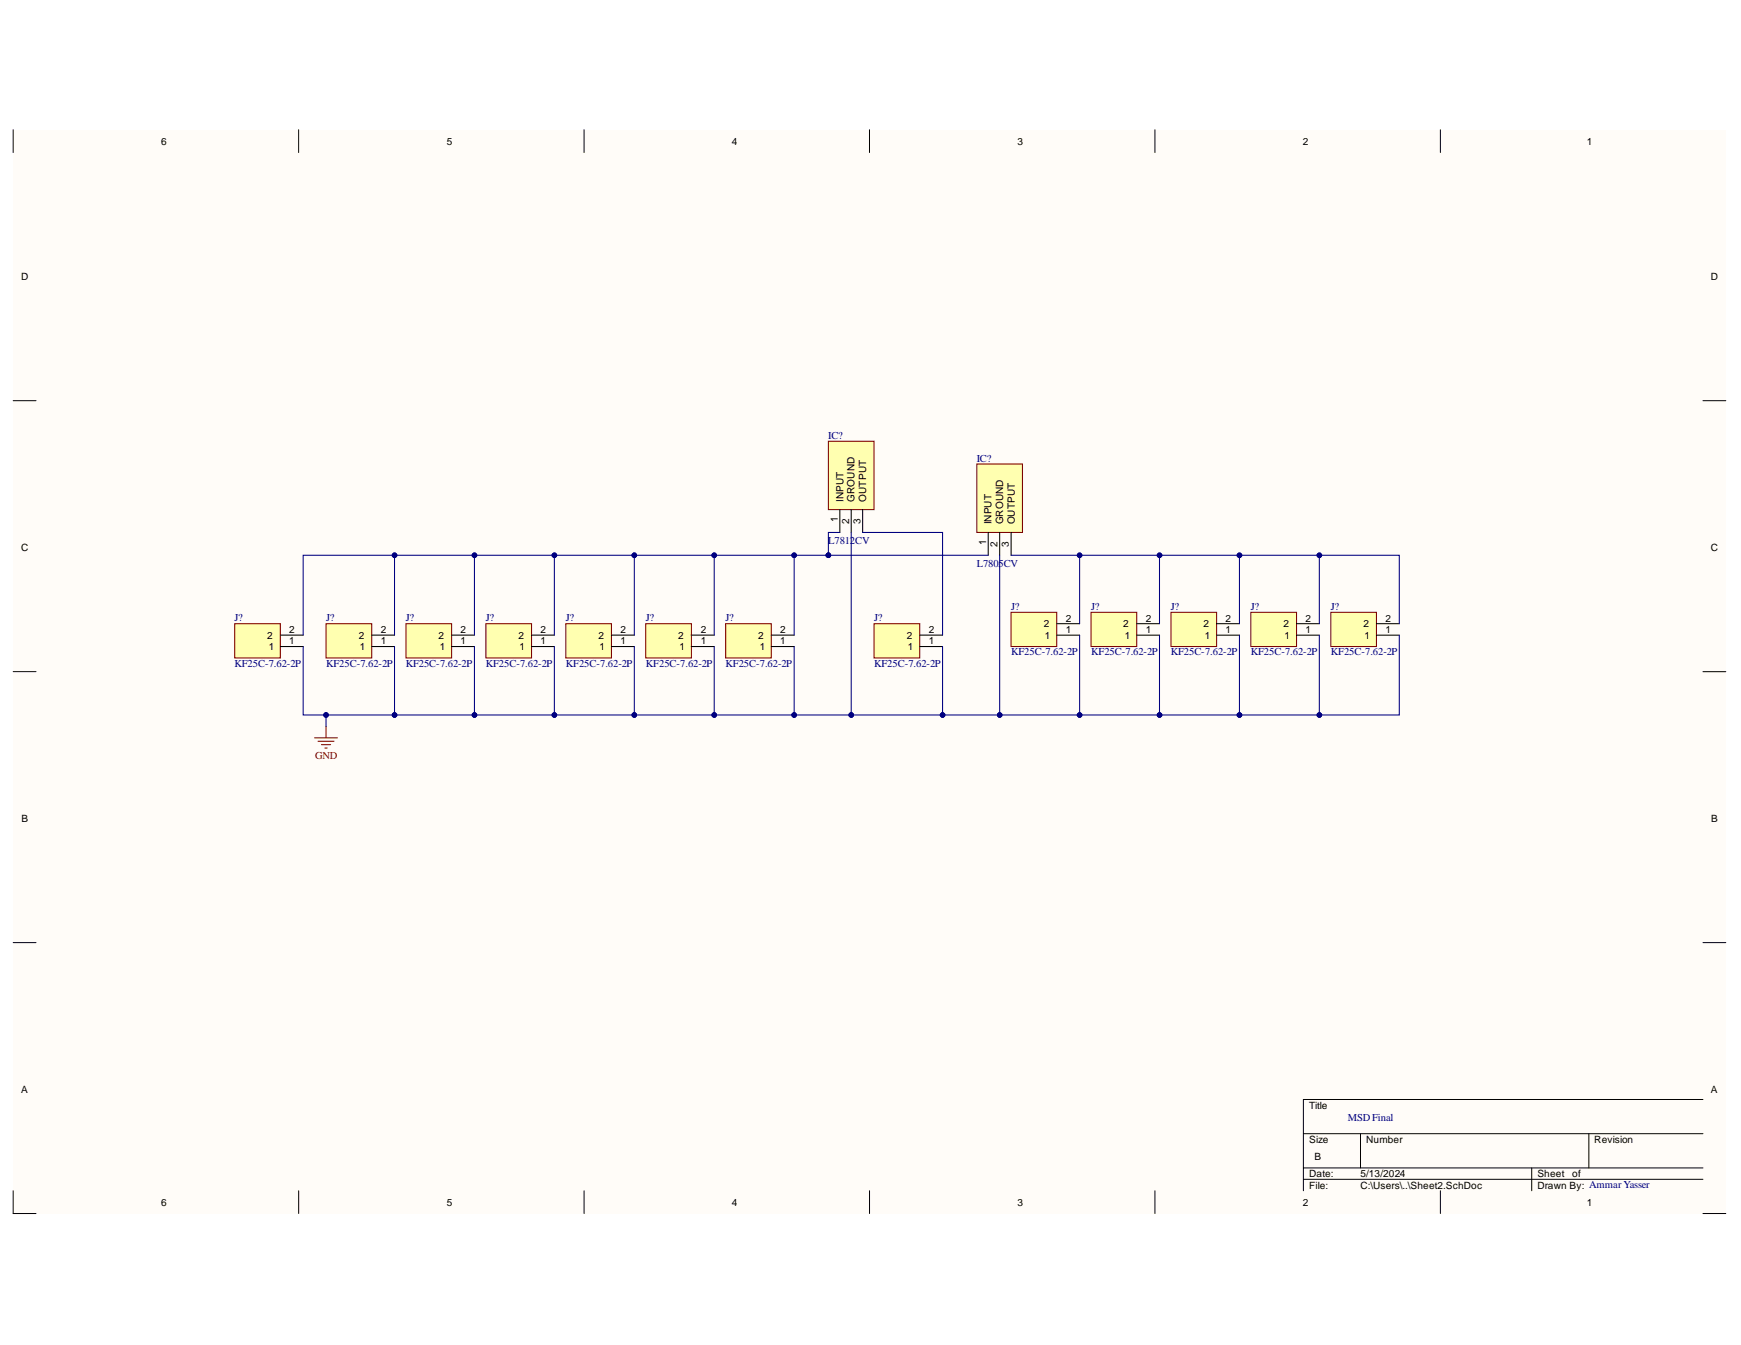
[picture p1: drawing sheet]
<svg xmlns="http://www.w3.org/2000/svg" width="279mm" height="216mm" viewBox="0 0 279 216" stroke-linecap="round" stroke-linejoin="round" font-family="sans-serif">
<g fill="#fffcf8">
<path d="M2.1 20.8h274.9v174h-274.9z" fill-rule="evenodd"/>
<path d="M5.8 24.5h267.5v166.6h-267.5z" fill-rule="evenodd"/>
</g>
<g fill="none" stroke="#000" stroke-width=".16">
<path d="M2.1 20.8v3.7M47.9 20.8v3.7M93.7 20.8v3.7M139.5 20.8v3.7M185.4 20.8v3.7M231.2 20.8v3.7M2.1 64.3h3.7M273.3 64.3h3.7M2.1 107.8h3.7M273.3 107.8h3.7M2.1 151.3h3.7M273.3 151.3h3.7"/>
<path d="M273.3 176.5h-64.1v14.6M2.1 191.1v3.7h3.7M47.9 191.1v3.7M93.7 191.1v3.7M139.5 191.1v3.7M185.4 191.1v3.7M209.2 182h64.1M209.2 187.5h64.1M209.2 189.3h64.1M218.3 182v5.5M231.2 191.1v3.7M245.8 187.5v3.6"/>
<path d="M255 182v5.5M273.3 194.8h3.7"/>
</g>
<path d="M37.7 100.1h7.3v5.5h-7.3z" fill-rule="evenodd" fill="#ffffb0"/>
<path d="M37.7 100.1h7.3v5.5h-7.3z" fill="none" stroke="#800000" stroke-width=".17"/>
<path d="M45 103.8h3.7M45 102h3.7" fill="none" stroke="#000" stroke-width=".17"/>
<path d="M52.3 100.1h7.4v5.5h-7.4z" fill-rule="evenodd" fill="#ffffb0"/>
<path d="M52.3 100.1h7.4v5.5h-7.4z" fill="none" stroke="#800000" stroke-width=".17"/>
<path d="M59.7 103.8h3.6M59.7 102h3.6" fill="none" stroke="#000" stroke-width=".17"/>
<path d="M65.1 100.1h7.4v5.5h-7.4z" fill-rule="evenodd" fill="#ffffb0"/>
<path d="M65.1 100.1h7.4v5.5h-7.4z" fill="none" stroke="#800000" stroke-width=".17"/>
<path d="M72.5 103.8h3.6M72.5 102h3.6" fill="none" stroke="#000" stroke-width=".17"/>
<path d="M78 100.1h7.3v5.5h-7.3z" fill-rule="evenodd" fill="#ffffb0"/>
<path d="M78 100.1h7.3v5.5h-7.3z" fill="none" stroke="#800000" stroke-width=".17"/>
<path d="M85.3 103.8h3.7M85.3 102h3.7" fill="none" stroke="#000" stroke-width=".17"/>
<path d="M90.8 100.1h7.3v5.5h-7.3z" fill-rule="evenodd" fill="#ffffb0"/>
<path d="M90.8 100.1h7.3v5.5h-7.3z" fill="none" stroke="#800000" stroke-width=".17"/>
<path d="M98.1 103.8h3.7M98.1 102h3.7" fill="none" stroke="#000" stroke-width=".17"/>
<path d="M103.6 100.1h7.4v5.5h-7.4z" fill-rule="evenodd" fill="#ffffb0"/>
<path d="M50.5 118.4h3.7M51 119h2.6M51.6 119.5h1.5M52.3 116.6v1.8M103.6 100.1h7.4v5.5h-7.4zM52.1 120.1h.4" fill="none" stroke="#800000" stroke-width=".17"/>
<path d="M111 103.8h3.6M111 102h3.6" fill="none" stroke="#000" stroke-width=".17"/>
<path d="M116.5 100.1h7.3v5.5h-7.3z" fill-rule="evenodd" fill="#ffffb0"/>
<path d="M116.5 100.1h7.3v5.5h-7.3z" fill="none" stroke="#800000" stroke-width=".17"/>
<path d="M123.8 103.8h3.6M123.8 102h3.6" fill="none" stroke="#000" stroke-width=".17"/>
<path d="M156.8 74.5h7.3v11h-7.3z" fill-rule="evenodd" fill="#ffffb0"/>
<path d="M156.8 74.5h7.3v11h-7.3z" fill="none" stroke="#800000" stroke-width=".17"/>
<path d="M158.6 85.5v3.6M160.4 85.5v3.6M162.3 85.5v3.6" fill="none" stroke="#000" stroke-width=".17"/>
<path d="M162.3 98.3h7.3v5.5h-7.3z" fill-rule="evenodd" fill="#ffffb0"/>
<path d="M162.3 98.3h7.3v5.5h-7.3z" fill="none" stroke="#800000" stroke-width=".17"/>
<path d="M169.6 102h3.7M169.6 100.1h3.7" fill="none" stroke="#000" stroke-width=".17"/>
<path d="M175.1 98.3h7.3v5.5h-7.3z" fill-rule="evenodd" fill="#ffffb0"/>
<path d="M175.1 98.3h7.3v5.5h-7.3z" fill="none" stroke="#800000" stroke-width=".17"/>
<path d="M182.4 102h3.7M182.4 100.1h3.7" fill="none" stroke="#000" stroke-width=".17"/>
<path d="M187.9 98.3h7.3v5.5h-7.3z" fill-rule="evenodd" fill="#ffffb0"/>
<path d="M187.9 98.3h7.3v5.5h-7.3z" fill="none" stroke="#800000" stroke-width=".17"/>
<path d="M195.2 102h3.7M195.2 100.1h3.7" fill="none" stroke="#000" stroke-width=".17"/>
<path d="M200.7 98.3h7.4v5.5h-7.4z" fill-rule="evenodd" fill="#ffffb0"/>
<path d="M200.7 98.3h7.4v5.5h-7.4z" fill="none" stroke="#800000" stroke-width=".17"/>
<path d="M208.1 102h3.6M208.1 100.1h3.6" fill="none" stroke="#000" stroke-width=".17"/>
<path d="M213.6 98.3h7.3v5.5h-7.3z" fill-rule="evenodd" fill="#ffffb0"/>
<path d="M213.6 98.3h7.3v5.5h-7.3z" fill="none" stroke="#800000" stroke-width=".17"/>
<path d="M220.9 102h3.7M220.9 100.1h3.7" fill="none" stroke="#000" stroke-width=".17"/>
<path d="M132.9 70.8h7.4v11h-7.4z" fill-rule="evenodd" fill="#ffffb0"/>
<path d="M132.9 70.8h7.4v11h-7.4z" fill="none" stroke="#800000" stroke-width=".17"/>
<path d="M134.8 81.8v3.7M136.6 81.8v3.7M138.4 81.8v3.7" fill="none" stroke="#000" stroke-width=".17"/>
<path d="M140.3 100.1h7.3v5.5h-7.3z" fill-rule="evenodd" fill="#ffffb0"/>
<path d="M140.3 100.1h7.3v5.5h-7.3z" fill="none" stroke="#800000" stroke-width=".17"/>
<path d="M147.6 103.8h3.7M147.6 102h3.7" fill="none" stroke="#000" stroke-width=".17"/>
<path d="M52.3 114.8v1.8" fill="none" stroke="#000080" stroke-width=".17"/>
<circle cx="52.3" cy="114.8" r=".37" fill="#000080"/>
<circle cx="52.3" cy="114.8" r=".37" fill="none" stroke="#000080" stroke-width=".16"/>
<path d="M63.3 103.8v11" fill="none" stroke="#000080" stroke-width=".17"/>
<circle cx="63.3" cy="114.8" r=".37" fill="#000080"/>
<circle cx="63.3" cy="114.8" r=".37" fill="none" stroke="#000080" stroke-width=".16"/>
<path d="M63.3 89.1v12.9" fill="none" stroke="#000080" stroke-width=".17"/>
<circle cx="63.3" cy="89.1" r=".37" fill="#000080"/>
<circle cx="63.3" cy="89.1" r=".37" fill="none" stroke="#000080" stroke-width=".16"/>
<path d="M76.1 103.8v11" fill="none" stroke="#000080" stroke-width=".17"/>
<circle cx="76.1" cy="114.8" r=".37" fill="#000080"/>
<circle cx="76.1" cy="114.8" r=".37" fill="none" stroke="#000080" stroke-width=".16"/>
<path d="M76.1 89.1v12.9" fill="none" stroke="#000080" stroke-width=".17"/>
<circle cx="76.1" cy="89.1" r=".37" fill="#000080"/>
<circle cx="76.1" cy="89.1" r=".37" fill="none" stroke="#000080" stroke-width=".16"/>
<path d="M89 103.8v11" fill="none" stroke="#000080" stroke-width=".17"/>
<circle cx="89" cy="114.8" r=".37" fill="#000080"/>
<circle cx="89" cy="114.8" r=".37" fill="none" stroke="#000080" stroke-width=".16"/>
<path d="M89 89.1v12.9" fill="none" stroke="#000080" stroke-width=".17"/>
<circle cx="89" cy="89.1" r=".37" fill="#000080"/>
<circle cx="89" cy="89.1" r=".37" fill="none" stroke="#000080" stroke-width=".16"/>
<path d="M48.7 103.8v11h65.9v-11" fill="none" stroke="#000080" stroke-width=".17"/>
<circle cx="52.3" cy="114.8" r=".37" fill="#000080"/>
<circle cx="52.3" cy="114.8" r=".37" fill="none" stroke="#000080" stroke-width=".16"/>
<circle cx="63.3" cy="114.8" r=".37" fill="#000080"/>
<circle cx="63.3" cy="114.8" r=".37" fill="none" stroke="#000080" stroke-width=".16"/>
<circle cx="76.1" cy="114.8" r=".37" fill="#000080"/>
<circle cx="76.1" cy="114.8" r=".37" fill="none" stroke="#000080" stroke-width=".16"/>
<circle cx="89" cy="114.8" r=".37" fill="#000080"/>
<circle cx="89" cy="114.8" r=".37" fill="none" stroke="#000080" stroke-width=".16"/>
<circle cx="101.8" cy="114.8" r=".37" fill="#000080"/>
<circle cx="101.8" cy="114.8" r=".37" fill="none" stroke="#000080" stroke-width=".16"/>
<circle cx="114.6" cy="114.8" r=".37" fill="#000080"/>
<circle cx="114.6" cy="114.8" r=".37" fill="none" stroke="#000080" stroke-width=".16"/>
<path d="M48.7 102v-12.9h65.9v12.9" fill="none" stroke="#000080" stroke-width=".17"/>
<circle cx="63.3" cy="89.1" r=".37" fill="#000080"/>
<circle cx="63.3" cy="89.1" r=".37" fill="none" stroke="#000080" stroke-width=".16"/>
<circle cx="76.1" cy="89.1" r=".37" fill="#000080"/>
<circle cx="76.1" cy="89.1" r=".37" fill="none" stroke="#000080" stroke-width=".16"/>
<circle cx="89" cy="89.1" r=".37" fill="#000080"/>
<circle cx="89" cy="89.1" r=".37" fill="none" stroke="#000080" stroke-width=".16"/>
<circle cx="101.8" cy="89.1" r=".37" fill="#000080"/>
<circle cx="101.8" cy="89.1" r=".37" fill="none" stroke="#000080" stroke-width=".16"/>
<circle cx="114.6" cy="89.1" r=".37" fill="#000080"/>
<circle cx="114.6" cy="89.1" r=".37" fill="none" stroke="#000080" stroke-width=".16"/>
<path d="M101.8 103.8v11" fill="none" stroke="#000080" stroke-width=".17"/>
<circle cx="101.8" cy="114.8" r=".37" fill="#000080"/>
<circle cx="101.8" cy="114.8" r=".37" fill="none" stroke="#000080" stroke-width=".16"/>
<path d="M101.8 89.1v12.9" fill="none" stroke="#000080" stroke-width=".17"/>
<circle cx="101.8" cy="89.1" r=".37" fill="#000080"/>
<circle cx="101.8" cy="89.1" r=".37" fill="none" stroke="#000080" stroke-width=".16"/>
<path d="M114.6 89.1h12.8v12.9" fill="none" stroke="#000080" stroke-width=".17"/>
<circle cx="127.4" cy="89.1" r=".37" fill="#000080"/>
<circle cx="127.4" cy="89.1" r=".37" fill="none" stroke="#000080" stroke-width=".16"/>
<circle cx="114.6" cy="89.1" r=".37" fill="#000080"/>
<circle cx="114.6" cy="89.1" r=".37" fill="none" stroke="#000080" stroke-width=".16"/>
<path d="M127.4 103.8v11h-12.8" fill="none" stroke="#000080" stroke-width=".17"/>
<circle cx="127.4" cy="114.8" r=".37" fill="#000080"/>
<circle cx="127.4" cy="114.8" r=".37" fill="none" stroke="#000080" stroke-width=".16"/>
<circle cx="114.6" cy="114.8" r=".37" fill="#000080"/>
<circle cx="114.6" cy="114.8" r=".37" fill="none" stroke="#000080" stroke-width=".16"/>
<path d="M132.9 89.1h25.7" fill="none" stroke="#000080" stroke-width=".17"/>
<circle cx="132.9" cy="89.1" r=".36" fill="#000080"/>
<circle cx="132.9" cy="89.1" r=".36" fill="none" stroke="#000080" stroke-width=".16"/>
<path d="M127.4 89.1h5.5M138.4 85.5h12.9v16.5" fill="none" stroke="#000080" stroke-width=".17"/>
<circle cx="127.4" cy="89.1" r=".37" fill="#000080"/>
<circle cx="127.4" cy="89.1" r=".37" fill="none" stroke="#000080" stroke-width=".16"/>
<circle cx="132.9" cy="89.1" r=".36" fill="#000080"/>
<circle cx="132.9" cy="89.1" r=".36" fill="none" stroke="#000080" stroke-width=".16"/>
<path d="M134.8 85.5h-1.9v3.6" fill="none" stroke="#000080" stroke-width=".17"/>
<circle cx="132.9" cy="89.1" r=".36" fill="#000080"/>
<circle cx="132.9" cy="89.1" r=".36" fill="none" stroke="#000080" stroke-width=".16"/>
<path d="M151.3 103.8v11" fill="none" stroke="#000080" stroke-width=".17"/>
<circle cx="151.3" cy="114.8" r=".37" fill="#000080"/>
<circle cx="151.3" cy="114.8" r=".37" fill="none" stroke="#000080" stroke-width=".16"/>
<path d="M127.5 114.8h45.8" fill="none" stroke="#000080" stroke-width=".17"/>
<circle cx="127.4" cy="114.8" r=".37" fill="#000080"/>
<circle cx="127.4" cy="114.8" r=".37" fill="none" stroke="#000080" stroke-width=".16"/>
<circle cx="136.6" cy="114.8" r=".37" fill="#000080"/>
<circle cx="136.6" cy="114.8" r=".37" fill="none" stroke="#000080" stroke-width=".16"/>
<circle cx="151.3" cy="114.8" r=".37" fill="#000080"/>
<circle cx="151.3" cy="114.8" r=".37" fill="none" stroke="#000080" stroke-width=".16"/>
<circle cx="160.4" cy="114.8" r=".37" fill="#000080"/>
<circle cx="160.4" cy="114.8" r=".37" fill="none" stroke="#000080" stroke-width=".16"/>
<circle cx="173.3" cy="114.8" r=".37" fill="#000080"/>
<circle cx="173.3" cy="114.8" r=".37" fill="none" stroke="#000080" stroke-width=".16"/>
<path d="M136.6 85.5v29.3" fill="none" stroke="#000080" stroke-width=".17"/>
<circle cx="136.6" cy="114.8" r=".37" fill="#000080"/>
<circle cx="136.6" cy="114.8" r=".37" fill="none" stroke="#000080" stroke-width=".16"/>
<path d="M160.4 89.1v25.7" fill="none" stroke="#000080" stroke-width=".17"/>
<circle cx="160.4" cy="114.8" r=".37" fill="#000080"/>
<circle cx="160.4" cy="114.8" r=".37" fill="none" stroke="#000080" stroke-width=".16"/>
<path d="M173.3 89.1v11" fill="none" stroke="#000080" stroke-width=".17"/>
<circle cx="173.3" cy="89.1" r=".37" fill="#000080"/>
<circle cx="173.3" cy="89.1" r=".37" fill="none" stroke="#000080" stroke-width=".16"/>
<path d="M186.1 102v12.8" fill="none" stroke="#000080" stroke-width=".17"/>
<circle cx="186.1" cy="114.8" r=".36" fill="#000080"/>
<circle cx="186.1" cy="114.8" r=".36" fill="none" stroke="#000080" stroke-width=".16"/>
<path d="M186.1 89.1v11" fill="none" stroke="#000080" stroke-width=".17"/>
<circle cx="186.1" cy="89.1" r=".36" fill="#000080"/>
<circle cx="186.1" cy="89.1" r=".36" fill="none" stroke="#000080" stroke-width=".16"/>
<path d="M198.9 102v12.8" fill="none" stroke="#000080" stroke-width=".17"/>
<circle cx="198.9" cy="114.8" r=".37" fill="#000080"/>
<circle cx="198.9" cy="114.8" r=".37" fill="none" stroke="#000080" stroke-width=".16"/>
<path d="M198.9 89.1v11" fill="none" stroke="#000080" stroke-width=".17"/>
<circle cx="198.9" cy="89.1" r=".37" fill="#000080"/>
<circle cx="198.9" cy="89.1" r=".37" fill="none" stroke="#000080" stroke-width=".16"/>
<path d="M211.7 102v12.8" fill="none" stroke="#000080" stroke-width=".17"/>
<circle cx="211.7" cy="114.8" r=".37" fill="#000080"/>
<circle cx="211.7" cy="114.8" r=".37" fill="none" stroke="#000080" stroke-width=".16"/>
<path d="M211.7 89.1v11" fill="none" stroke="#000080" stroke-width=".17"/>
<circle cx="211.7" cy="89.1" r=".36" fill="#000080"/>
<circle cx="211.7" cy="89.1" r=".36" fill="none" stroke="#000080" stroke-width=".16"/>
<path d="M162.3 89.1h62.3v11" fill="none" stroke="#000080" stroke-width=".17"/>
<circle cx="173.3" cy="89.1" r=".37" fill="#000080"/>
<circle cx="173.3" cy="89.1" r=".37" fill="none" stroke="#000080" stroke-width=".16"/>
<circle cx="186.1" cy="89.1" r=".36" fill="#000080"/>
<circle cx="186.1" cy="89.1" r=".36" fill="none" stroke="#000080" stroke-width=".16"/>
<circle cx="198.9" cy="89.1" r=".37" fill="#000080"/>
<circle cx="198.9" cy="89.1" r=".37" fill="none" stroke="#000080" stroke-width=".16"/>
<circle cx="211.7" cy="89.1" r=".36" fill="#000080"/>
<circle cx="211.7" cy="89.1" r=".36" fill="none" stroke="#000080" stroke-width=".16"/>
<path d="M173.3 102v12.8h51.3v-12.8" fill="none" stroke="#000080" stroke-width=".17"/>
<circle cx="173.3" cy="114.8" r=".37" fill="#000080"/>
<circle cx="173.3" cy="114.8" r=".37" fill="none" stroke="#000080" stroke-width=".16"/>
<circle cx="186.1" cy="114.8" r=".36" fill="#000080"/>
<circle cx="186.1" cy="114.8" r=".36" fill="none" stroke="#000080" stroke-width=".16"/>
<circle cx="198.9" cy="114.8" r=".37" fill="#000080"/>
<circle cx="198.9" cy="114.8" r=".37" fill="none" stroke="#000080" stroke-width=".16"/>
<circle cx="211.7" cy="114.8" r=".37" fill="#000080"/>
<circle cx="211.7" cy="114.8" r=".37" fill="none" stroke="#000080" stroke-width=".16"/>
<g font-size="1.7" fill="#000080">
<text x="132.9" y="70.5">IC?</text>
<text x="156.8" y="74.1">IC?</text>
<text x="132.9" y="87.3">L7812CV</text>
<text x="156.8" y="90.9">L7805CV</text>
<text x="37.6" y="99.7">J?</text>
<text x="52.3" y="99.7">J?</text>
<text x="65.1" y="99.7">J?</text>
<text x="78" y="99.7">J?</text>
<text x="90.8" y="99.7">J?</text>
<text x="103.7" y="99.7">J?</text>
<text x="116.4" y="99.7">J?</text>
<text x="140.3" y="99.7">J?</text>
<text x="162.3" y="98">J?</text>
<text x="175.1" y="98">J?</text>
<text x="187.9" y="98">J?</text>
<text x="200.7" y="98">J?</text>
<text x="213.6" y="98">J?</text>
<text x="37.6" y="107.1">KF25C-7.62-2P</text>
<text x="52.3" y="107.1">KF25C-7.62-2P</text>
<text x="65.1" y="107.1">KF25C-7.62-2P</text>
<text x="78" y="107.1">KF25C-7.62-2P</text>
<text x="90.8" y="107.1">KF25C-7.62-2P</text>
<text x="103.7" y="107.1">KF25C-7.62-2P</text>
<text x="116.4" y="107.1">KF25C-7.62-2P</text>
<text x="140.3" y="107.1">KF25C-7.62-2P</text>
<text x="162.3" y="105.2">KF25C-7.62-2P</text>
<text x="175.1" y="105.2">KF25C-7.62-2P</text>
<text x="187.9" y="105.2">KF25C-7.62-2P</text>
<text x="200.7" y="105.2">KF25C-7.62-2P</text>
<text x="213.6" y="105.2">KF25C-7.62-2P</text>
<text x="216.3" y="180">MSDFinal</text>
</g>
<text font-size="1.7" fill="#800000" x="50.6" y="121.8">GND</text>
<g font-size="1.6">
<text x="25.9" y="23.2">6</text>
<text x="71.7" y="23.2">5</text>
<text x="117.4" y="23.2">4</text>
<text x="163.3" y="23.2">3</text>
<text x="209.1" y="23.2">2</text>
<text x="254.7" y="23.2">1</text>
<text x="3.4" y="45">D</text>
<text x="274.5" y="45">D</text>
<text x="134.4" y="83.8" transform="rotate(-90 134.4 83.8)">1</text>
<text x="135.4" y="80.5" transform="rotate(-90 135.4 80.5)">INPUT</text>
<text x="137.1" y="80.5" transform="rotate(-90 137.1 80.5)">GROUND</text>
<text x="139" y="80.5" transform="rotate(-90 139 80.5)">OUTPUT</text>
<text x="3.4" y="88.5">C</text>
<text x="136.3" y="84.1" transform="rotate(-90 136.3 84.1)">2</text>
<text x="138.1" y="84.1" transform="rotate(-90 138.1 84.1)">3</text>
<text x="158.3" y="87.6" transform="rotate(-90 158.3 87.6)">1</text>
<text x="159.1" y="84.2" transform="rotate(-90 159.1 84.2)">INPUT</text>
<text x="160.1" y="87.7" transform="rotate(-90 160.1 87.7)">2</text>
<text x="161" y="84.2" transform="rotate(-90 161 84.2)">GROUND</text>
<text x="161.9" y="87.7" transform="rotate(-90 161.9 87.7)">3</text>
<text x="162.8" y="84.2" transform="rotate(-90 162.8 84.2)">OUTPUT</text>
<text x="274.5" y="88.5">C</text>
<text x="46.4" y="101.6">2</text>
<text x="61.1" y="101.6">2</text>
<text x="73.9" y="101.6">2</text>
<text x="86.8" y="101.6">2</text>
<text x="99.6" y="101.6">2</text>
<text x="112.5" y="101.6">2</text>
<text x="125.2" y="101.6">2</text>
<text x="149.1" y="101.6">2</text>
<text x="167.5" y="100.7">2</text>
<text x="171.1" y="101.6">1</text>
<text x="171.1" y="99.8">2</text>
<text x="180.3" y="100.7">2</text>
<text x="183.9" y="101.6">1</text>
<text x="183.9" y="99.8">2</text>
<text x="193.1" y="100.7">2</text>
<text x="196.7" y="101.6">1</text>
<text x="196.7" y="99.8">2</text>
<text x="206" y="100.7">2</text>
<text x="209.5" y="101.6">1</text>
<text x="209.5" y="99.8">2</text>
<text x="218.8" y="100.7">2</text>
<text x="222.4" y="101.6">1</text>
<text x="222.4" y="99.8">2</text>
<text x="42.9" y="102.5">2</text>
<text x="43.1" y="104.4">1</text>
<text x="46.4" y="103.4">1</text>
<text x="57.6" y="102.5">2</text>
<text x="57.7" y="104.4">1</text>
<text x="61.1" y="103.4">1</text>
<text x="70.3" y="102.5">2</text>
<text x="70.6" y="104.4">1</text>
<text x="73.9" y="103.4">1</text>
<text x="83.2" y="102.5">2</text>
<text x="83.4" y="104.4">1</text>
<text x="86.8" y="103.4">1</text>
<text x="96.1" y="102.5">2</text>
<text x="96.2" y="104.4">1</text>
<text x="99.6" y="103.4">1</text>
<text x="108.8" y="102.5">2</text>
<text x="109.1" y="104.4">1</text>
<text x="112.5" y="103.4">1</text>
<text x="121.7" y="102.5">2</text>
<text x="121.9" y="104.4">1</text>
<text x="125.2" y="103.4">1</text>
<text x="145.5" y="102.5">2</text>
<text x="145.7" y="104.4">1</text>
<text x="149.1" y="103.4">1</text>
<text x="167.7" y="102.5">1</text>
<text x="180.5" y="102.5">1</text>
<text x="193.4" y="102.5">1</text>
<text x="206.1" y="102.5">1</text>
<text x="219" y="102.5">1</text>
<text x="3.5" y="131.9">B</text>
<text x="274.6" y="131.9">B</text>
<text x="3.4" y="175.4">A</text>
<text x="210.1" y="178">Title</text>
<text x="274.5" y="175.4">A</text>
<text x="210.1" y="183.5">Size</text>
<text x="219.2" y="183.5">Number</text>
<text x="255.9" y="183.5">Revision</text>
<text x="210.1" y="189">Date:</text>
<text x="210.1" y="190.8">File:</text>
<text x="211" y="186.2">B</text>
<text x="218.3" y="189">5/13/2024</text>
<text x="218.3" y="190.8">C:\Users\..\Sheet2.SchDoc</text>
<text x="246.7" y="189">Sheet</text>
<text x="246.7" y="190.8">Drawn By: AmmarYasser</text>
<text x="252.3" y="189">of</text>
<text x="25.9" y="193.5">6</text>
<text x="71.7" y="193.5">5</text>
<text x="117.4" y="193.5">4</text>
<text x="163.3" y="193.5">3</text>
<text x="209.1" y="193.5">2</text>
<text x="254.7" y="193.5">1</text>
</g>
</svg>
